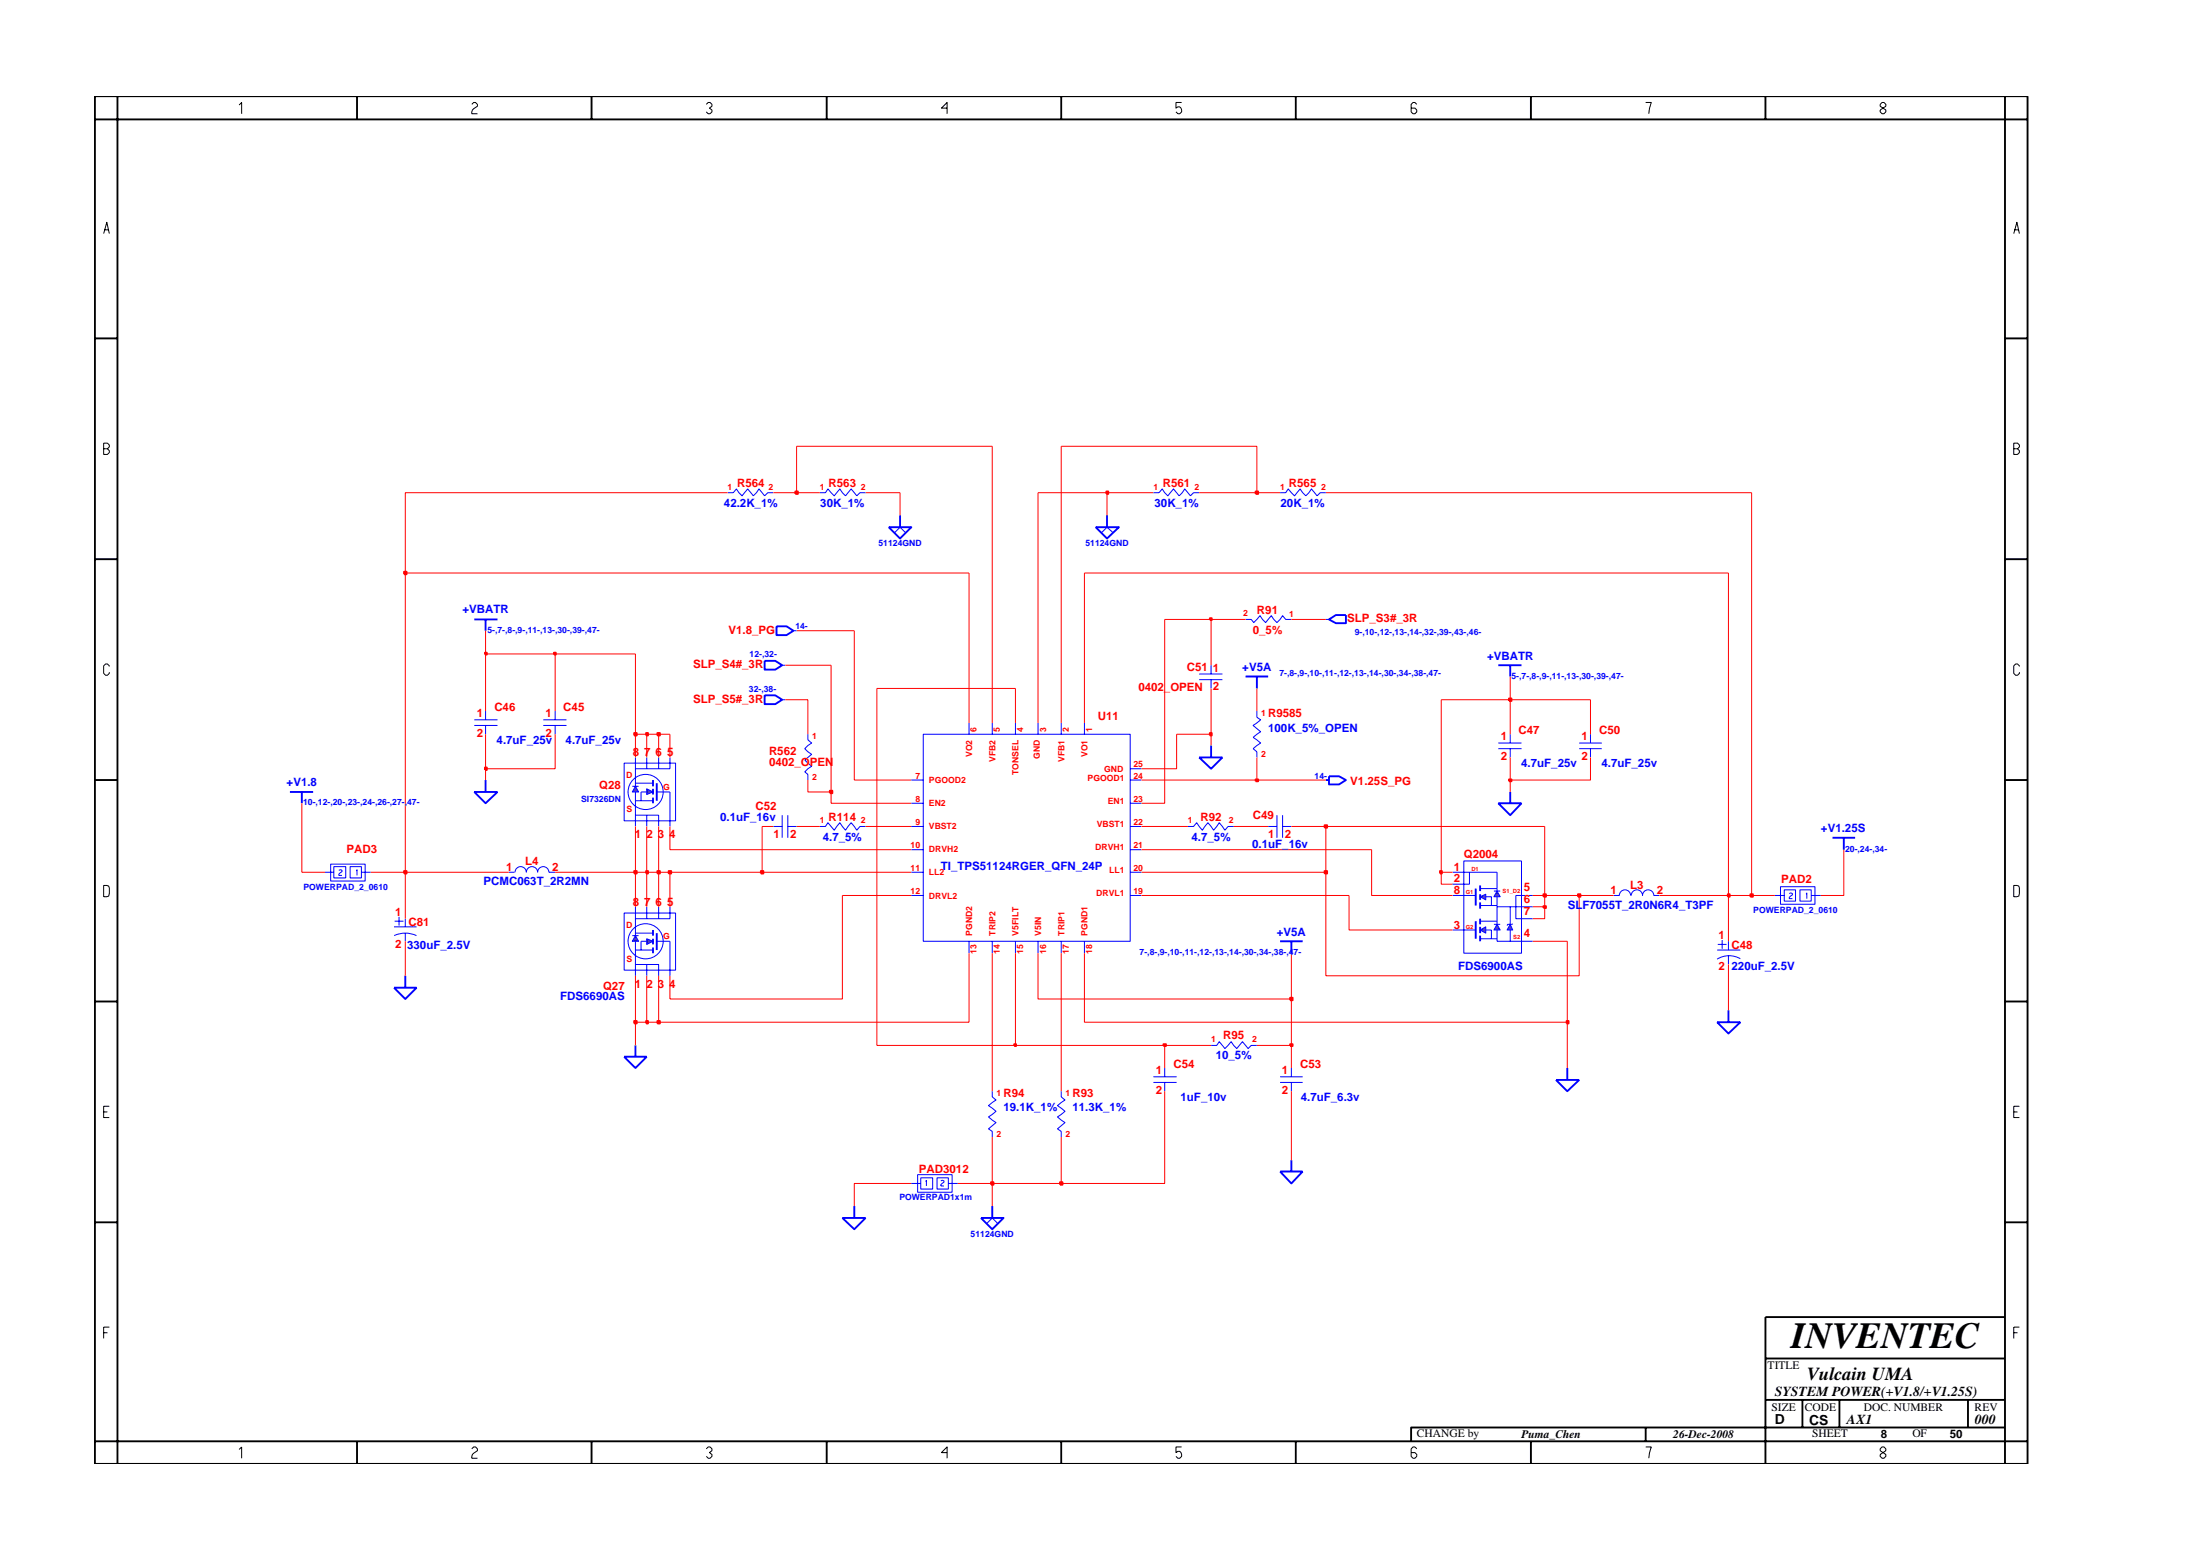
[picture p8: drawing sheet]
<svg xmlns="http://www.w3.org/2000/svg" width="297mm" height="210mm" viewBox="0 0 297 210" stroke-linecap="round" stroke-linejoin="round" font-family="sans-serif">
<g fill="none" stroke="#00f" stroke-width=".14">
<path d="M124.7 99.1h27.9v27.9h-27.9zM130.8 97.6v1.5M134 97.6v1.5M137.1 97.6v1.5M140.2 97.6v1.5M143.3 97.6v1.5M146.4 97.6v1.5M168.2 83.6h.7l.4 .4 .8-.9 .8 .9 .7-.9 .8 .9 .8-.9 .4 .5h.8M203.9 99.1v1.2M214.7 99.1v1.2M88.7 106.9h1.8M123 111.5h1.7"/>
<path d="M123 105.3h1.7M123 108.4h1.7M123 114.7h1.7M123 117.7h1.7M152.6 111.5h1.5M152.6 105.3h1.5M152.6 108.4h1.5M152.6 114.7h1.5M152.6 117.7h1.5M152.6 103.7h1.5M160.4 111.5h.7l.5-.5 .7 1 .8-1 .8 1 .7-1 .8 1 .4-.5h.8M202.3 100.3h3.1"/>
<path d="M202.3 101h3.1M203.9 101v1.2M213.2 100.3h3.1M213.2 101h3.1M214.7 101v1.2M123 120.8h1.7M130.8 127v1.6M134 127v1.6M137.1 127v1.6M140.2 127v1.6M143.3 127v1.6M146.4 127v1.6"/>
<path d="M152.6 120.8h1.5M217.9 120.8h.7a.76 .76 0 0 1 .8-.7 .76 .76 0 0 1 .8 .7M220.2 120.8a.76 .76 0 0 1 .8-.7 .76 .76 0 0 1 .8 .7 .76 .76 0 0 1 .7-.7 .76 .76 0 0 1 .8 .7h.8M134 147.3v.7l.5 .4-1 .8 1 .8-1 .7 1 .8-1 .8 .5 .4v.7M155.7 145.3h3.2M155.7 146.1h3.2M157.3 144.1v1.2M157.3 146.1v1.2M172.8 145.3h3.1M172.8 146.1h3.1M174.4 144.1v1.2M174.4 146.1v1.2"/>
</g>
<path d="M202.3 89.8h3.1M203.9 89.8v1.5M88.7 105.7v2.4M172.8 127h3.1M174.4 127v1.6M84.3 142.6h3l-1.5 1.5zM85.8 141.1v1.5M113.7 164.4h3.2l-1.6 1.5zM115.3 162.8v1.6" fill="none" stroke="#00f" stroke-width=".25"/>
<path d="M85.8 106.1l.4 .8h-.8z" fill="#3c3cc8"/>
<path d="M85.4 106.1h.8M85.8 106.1l.4 .8h-.8z" fill="none" stroke="#00f" stroke-width=".14"/>
<path d="M87.3 106.5l.9 .4-.9 .3z" fill="#3c3cc8"/>
<g fill="none" stroke="#00f" stroke-width=".14">
<path d="M110.7 66.5h.7l.4-.5 .8 .9 .8-.9 .8 .9 .7-.9 .8 .9 .4-.4h.8M120.8 71.9l.7-.8 .8 .8M148.7 71.9l.8-.8 .8 .8M155.7 66.5h.8l.4-.5 .8 .9 .7-.9 .8 .9 .8-.9 .7 .9 .4-.4h.8M73.3 97.1h3.2M73.3 97.9h3.2M75 96v1.1M75 97.9v1.2M105.6 89.8h.4M105.6 94.4h.4M107.1 85.1h.5M109.1 99.1v.8l.5 .4-.9 .7 .9 .8-.9 .8 .9 .8-.9 .8 .4 .3v.8"/>
<path d="M179 83.6h.4M43.9 117.7h1.2M44.6 116.6h4.7v2.3h-4.7zM45.1 117h1.6v1.5h-1.6zM45.7 117.5l.2-.1 .3 .1v.1l-.5 .4v.1h.5M47.3 117h1.5v1.5h-1.5zM48.1 117.5l.1-.1v.7M48.8 117.7h1.3M68.7 117.7h.8M69.5 117.7a.76 .76 0 0 1 .8-.7 .76 .76 0 0 1 .8 .7 .76 .76 0 0 1 .7-.7 .76 .76 0 0 1 .8 .7 .76 .76 0 0 1 .7-.7 .76 .76 0 0 1 .8 .7h.9M84.3 103h6.9v7.8h-6.9zM85.8 108.1h2.4"/>
<path d="M85.8 105.7h2.4M85.8 102.2v3.9M85.8 106.9v4.6M85.8 110h3.1v1.5M87.3 106.5l.9 .4-.9 .3zM87.3 106.9h-.7v1.2M87.3 102.2v1.5M87.3 110v1.5M88.9 102.2v1.5M90.5 102.2v1.5h-4.7M90.5 106.9v4.6M110.7 111.5h.7l.4-.5 .8 1 .8-1 .8 1 .7-1 .8 1 .4-.5h.8"/>
<path d="M53.2 125.1h3M53.2 126.3a3.6 3.6 0 0 1 3 0M53.3 124.3h1.2M53.9 123.7v1.2M54.7 124v1.1M54.7 125.9v1.1M88.7 127h1.8M123 159.7h1.3M123.9 158.5h4.7v2.4h-4.7zM124.3 158.9h1.6v1.6h-1.6zM125 159.5l.1-.2v.7M126.5 158.9h1.5v1.6h-1.5z"/>
<path d="M127 159.4l.2-.1 .3 .1v.1l-.5 .4v.1h.5M128 159.7h1.3M143.3 147.3v.7l.5 .4-1 .8 1 .8-1 .7 1 .8-1 .8 .5 .4v.7M163.5 141.1h.8l.3-.5 .8 .9 .8-.9 .8 .9 .8-.9 .7 .9 .4-.4h.8M133.2 165.1l.8-.7 .7 .7"/>
<circle cx="87.2" cy="106.9" r="2.37"/>
</g>
<g fill="none" stroke="#00f" stroke-width=".25">
<path d="M120 71.1h3l-1.5 1.6zM121.5 69.5v1.6M147.9 71.1h3.2l-1.6 1.6zM149.5 69.5v1.6M103.2 89.2h1.5l.9 .6-.9 .6h-1.5zM103.2 93.8h1.5l.9 .6-.9 .6h-1.5zM104.8 84.5h1.4l.9 .6-.9 .6h-1.4zM179.4 83.6l1-.6h1.3v1.1h-1.3zM39.1 106.9h3.2M40.8 106.9v1.5M64 106.9h3.2l-1.6 1.5zM65.6 105.3v1.6"/>
<path d="M88.2 105.3v.8M88.2 106.5v.7M88.2 107.6v.8M53.2 133.3h3l-1.5 1.5zM54.7 131.7v1.6M88.7 125.9v2.3M172.8 158.1h3.1l-1.5 1.6zM174.4 156.6v1.5M132.4 164.4h3.1l-1.5 1.5zM134 162.8v1.6"/>
</g>
<path d="M85.8 126.3l.4 .7h-.8z" fill="#3c3cc8"/>
<path d="M85.4 126.3h.8M85.8 126.3l.4 .7h-.8z" fill="none" stroke="#00f" stroke-width=".14"/>
<path d="M87.3 126.7l.9 .3-.9 .5z" fill="#3c3cc8"/>
<g fill="none" stroke="#00f" stroke-width=".14">
<path d="M64 97.1h3.2M64 97.9h3.2M65.6 96v1.1M65.6 97.9v1.2M84.3 123.2h6.9v7.7h-6.9zM85.8 128.2h2.4M85.8 125.9h2.4M85.8 122.4v3.9M85.8 127v4.7M85.8 130.2h3.1v1.5M87.3 126.7l.9 .3-.9 .5zM87.3 127h-.7v1.2"/>
<path d="M87.3 122.4v1.6M87.3 130.2v1.5M88.9 122.4v1.6M90.5 122.4v1.6h-4.7M90.5 127v4.7M231.8 128.2h3.2M231.9 127.5h1.2M232.5 126.9v1.1M233.4 127v1.2M233.4 129v1.2M235 129.4a3 3 0 0 0-3.2 0"/>
<circle cx="87.2" cy="127" r="2.37"/>
</g>
<path d="M64 83.6h3.2M65.6 83.6v1.5M161.9 102.2h3.1l-1.5 1.5zM163.5 100.6v1.6M199.2 119.9v2.3M202.3 108.4h3.1l-1.5 1.6zM203.9 106.9v1.5M247.4 113.1h3.1M248.9 113.1v1.6M88.2 125.5v.8M88.2 126.7v.8M88.2 127.9v.7" fill="none" stroke="#00f" stroke-width=".25"/>
<path d="M202.1 120.3l.5 .7h-.9z" fill="#3c3cc8"/>
<path d="M201.7 120.3h.9M202.1 120.3l.5 .7h-.9z" fill="none" stroke="#00f" stroke-width=".14"/>
<path d="M199.8 121l.8-.3v.7z" fill="#3c3cc8"/>
<path d="M199.8 119.9h2.3v.4M199.8 121l.8-.3v.7zM200.6 121h.8v1.2M202.1 121v1.2h-2.3" fill="none" stroke="#00f" stroke-width=".14"/>
<path d="M199.8 119.5v.8M199.8 120.7v.7M199.8 121.8v.8" fill="none" stroke="#00f" stroke-width=".25"/>
<path d="M203.9 124.7l.3 .8h-.7z" fill="#3c3cc8"/>
<path d="M202.1 117.7v2.2M203.9 124.7l.3 .8h-.7zM204.2 124.7h-.6l-.1 .2" fill="none" stroke="#00f" stroke-width=".14"/>
<path d="M199.2 124.3v2.4" fill="none" stroke="#00f" stroke-width=".25"/>
<path d="M202.1 124.7l.5 .8h-.9z" fill="#3c3cc8"/>
<path d="M201.7 124.7h.9M202.1 124.7l.5 .8h-.9z" fill="none" stroke="#00f" stroke-width=".14"/>
<path d="M199.8 125.5l.8-.4v.8z" fill="#3c3cc8"/>
<g fill="none" stroke="#00f" stroke-width=".14">
<path d="M98.2 66.5h.8l.4-.5 .8 .9 .8-.9 .7 .9 .8-.9 .7 .9 .5-.4h.7M172.8 66.5h.8l.3-.5 .9 .9 .7-.9 .8 .9 .8-.9 .7 .9 .5-.4h.7M161.9 91h3.1M161.9 91.7h3.1M163.5 89.8v1.2M163.5 91.7v1.2M169.7 96v.8l.5 .3-1 .8 1 .8-1 .8 1 .8-1 .7 .5 .5v.7M104.4 111.5h1.2M105.6 110v3.1M106.4 111.5h1.2M106.4 110v3.1M171.2 111.5h1.2"/>
<path d="M172.4 110v3.1M173.2 111.5h1.2M173.2 110v3.1M196.1 117.7h6M197.6 116.2h7.8v12.4h-7.8zM198.4 117.7v1.6h-2.3M240.4 119.7h4.7v2.3h-4.7zM196.1 125.5h3.1M196.1 120.8h3.1M199.8 125.5l.8-.4v.8zM199.8 126.7h2.3M199.8 124.3h2.3"/>
<path d="M200.6 125.5h.8v1.2M202.1 122.2v2.5M202.1 125.5v1.5h4.9M202.1 122.4h4.9M203.9 122.4v2.3M203.9 125.5v1.5M207 120.8h-2.3v3.2h2.3M239.6 120.8h1.3M240.9 120.1h1.5v1.5h-1.5zM241.6 120.6l.2-.1 .2 .1v.2l-.4 .3v.2h.4M243 120.1h1.5v1.5h-1.5zM243.9 120.7l.1-.2v.8"/>
<path d="M244.5 120.8h1.3"/>
</g>
<path d="M168.2 91.3h3M169.7 91.3v1.6M179 105.3h.4M179.4 104.8h1.4l.9 .5-.9 .6h-1.4zM199.8 124v.7M199.8 125.1v.8M199.8 126.3v.7M231.8 138h3.2l-1.6 1.5zM233.4 136.3v1.7M210.1 145.7h3.1l-1.6 1.6zM211.6 144.1v1.6" fill="none" stroke="#00f" stroke-width=".25"/>
<path d="M123 159.7h-7.7v3.1M129.3 159.7h4.7v3.1" fill="none" stroke="#f00" stroke-width=".14"/>
<path d="M133.8 159.5h.3v.4h-.3z" fill="#8e2323"/>
<path d="M133.8 159.5h.3v.4h-.3z" fill="none" stroke="#f00" stroke-width=".25"/>
<path d="M134 153.4v6.3h9.3" fill="none" stroke="#f00" stroke-width=".14"/>
<path d="M143.1 159.5h.4v.4h-.4z" fill="#8e2323"/>
<path d="M143.1 159.5h.4v.4h-.4z" fill="none" stroke="#f00" stroke-width=".25"/>
<path d="M118.4 92.9v48.2h18.7M85.8 138v3.1M134 128.6v18.7M143.3 128.6v18.7M211.6 138v6.1M157.3 147.3v12.4h-14v-6.3M157.3 141.1v3M174.4 141.1v3M174.4 147.3v9.3" fill="none" stroke="#f00" stroke-width=".14"/>
<path d="M136.9 140.9h.3v.3h-.3z" fill="#8e2323"/>
<path d="M136.9 140.9h.3v.3h-.3z" fill="none" stroke="#f00" stroke-width=".25"/>
<path d="M137.1 128.6v12.5h20.2" fill="none" stroke="#f00" stroke-width=".14"/>
<path d="M157.1 140.9h.3v.3h-.3z" fill="#8e2323"/>
<path d="M157.1 140.9h.3v.3h-.3z" fill="none" stroke="#f00" stroke-width=".25"/>
<path d="M157.3 141.1h6.2M169.7 141.1h4.7" fill="none" stroke="#f00" stroke-width=".14"/>
<path d="M174.2 140.9h.3v.3h-.3z" fill="#8e2323"/>
<path d="M174.2 140.9h.3v.3h-.3z" fill="none" stroke="#f00" stroke-width=".25"/>
<path d="M174.4 134.8v6.3" fill="none" stroke="#f00" stroke-width=".14"/>
<path d="M85.6 137.8h.4v.3h-.4z" fill="#8e2323"/>
<path d="M85.6 137.8h.4v.3h-.4z" fill="none" stroke="#f00" stroke-width=".25"/>
<path d="M85.8 131.7v6.3h1.5" fill="none" stroke="#f00" stroke-width=".14"/>
<path d="M87.2 137.8h.3v.3h-.3z" fill="#8e2323"/>
<path d="M87.2 137.8h.3v.3h-.3z" fill="none" stroke="#f00" stroke-width=".25"/>
<path d="M87.3 131.7v6.3h1.6" fill="none" stroke="#f00" stroke-width=".14"/>
<path d="M88.8 137.8h.3v.3h-.3z" fill="#8e2323"/>
<path d="M88.8 137.8h.3v.3h-.3z" fill="none" stroke="#f00" stroke-width=".25"/>
<path d="M130.8 128.6v9.4h-41.9v-6.3M146.4 128.6v9.4h65.2" fill="none" stroke="#f00" stroke-width=".14"/>
<path d="M211.5 137.8h.3v.3h-.3z" fill="#8e2323"/>
<path d="M211.5 137.8h.3v.3h-.3z" fill="none" stroke="#f00" stroke-width=".25"/>
<path d="M113.7 120.8v14h-23.2v-3.1M140.2 128.6v6.2h34.2M211.6 127v11M233.4 130.2v6.1" fill="none" stroke="#f00" stroke-width=".14"/>
<path d="M174.2 134.6h.3v.4h-.3z" fill="#8e2323"/>
<path d="M174.2 134.6h.3v.4h-.3z" fill="none" stroke="#f00" stroke-width=".25"/>
<path d="M54.7 117.7v6.3M85.8 117.7v4.7M87.3 117.7v4.7M88.9 117.7v4.7M90.5 117.7v4.7M179 117.7v14h34.2v-10.9M54.7 127v4.7M174.4 128.6v6.2M182.1 120.8v4.7h14M207 122.4h1.6v1.6h-1.6M207 127h4.6M233.4 120.8v6.2" fill="none" stroke="#f00" stroke-width=".14"/>
<path d="M208.4 122.3h.3v.2h-.3z" fill="#8e2323"/>
<path d="M208.4 122.3h.3v.2h-.3z" fill="none" stroke="#f00" stroke-width=".25"/>
<path d="M185.2 114.7v6.1h10.9M113.7 120.8h9.3M154.1 120.8h28M207 120.8h1.6v1.6" fill="none" stroke="#f00" stroke-width=".14"/>
<path d="M208.4 120.7h.3v.3h-.3z" fill="#8e2323"/>
<path d="M208.4 120.7h.3v.3h-.3z" fill="none" stroke="#f00" stroke-width=".25"/>
<path d="M208.6 111.5v9.3h4.6" fill="none" stroke="#f00" stroke-width=".14"/>
<path d="M213 120.7h.4v.3h-.4z" fill="#8e2323"/>
<path d="M213 120.7h.4v.3h-.4z" fill="none" stroke="#f00" stroke-width=".25"/>
<path d="M213.2 120.8h4.7M224.1 120.8h9.3" fill="none" stroke="#f00" stroke-width=".14"/>
<path d="M233.3 120.7h.2v.3h-.2z" fill="#8e2323"/>
<path d="M233.3 120.7h.2v.3h-.2z" fill="none" stroke="#f00" stroke-width=".25"/>
<path d="M233.4 77.3v43.5h3.1" fill="none" stroke="#f00" stroke-width=".14"/>
<path d="M236.3 120.7h.4v.3h-.4z" fill="#8e2323"/>
<path d="M236.3 120.7h.4v.3h-.4z" fill="none" stroke="#f00" stroke-width=".25"/>
<path d="M236.5 66.5v54.3h3.1M40.8 108.4v9.3h3.1M50.1 117.7h4.6M194.6 117.7v1.6h1.5M248.9 114.7v6.1h-3.1" fill="none" stroke="#f00" stroke-width=".14"/>
<path d="M54.6 117.5h.3v.4h-.3z" fill="#8e2323"/>
<path d="M54.6 117.5h.3v.4h-.3z" fill="none" stroke="#f00" stroke-width=".25"/>
<path d="M54.7 77.3v40.4h14M75 117.7h10.8" fill="none" stroke="#f00" stroke-width=".14"/>
<path d="M85.6 117.5h.4v.4h-.4z" fill="#8e2323"/>
<path d="M85.6 117.5h.4v.4h-.4z" fill="none" stroke="#f00" stroke-width=".25"/>
<path d="M85.8 111.5v6.2h1.5" fill="none" stroke="#f00" stroke-width=".14"/>
<path d="M87.2 117.5h.3v.4h-.3z" fill="#8e2323"/>
<path d="M87.2 117.5h.3v.4h-.3z" fill="none" stroke="#f00" stroke-width=".25"/>
<path d="M87.3 111.5v6.2h1.6" fill="none" stroke="#f00" stroke-width=".14"/>
<path d="M88.8 117.5h.3v.4h-.3z" fill="#8e2323"/>
<path d="M88.8 117.5h.3v.4h-.3z" fill="none" stroke="#f00" stroke-width=".25"/>
<path d="M88.9 111.5v6.2h1.6" fill="none" stroke="#f00" stroke-width=".14"/>
<path d="M90.3 117.5h.3v.4h-.3z" fill="#8e2323"/>
<path d="M90.3 117.5h.3v.4h-.3z" fill="none" stroke="#f00" stroke-width=".25"/>
<path d="M90.5 117.7h12.4" fill="none" stroke="#f00" stroke-width=".14"/>
<path d="M102.7 117.5h.4v.4h-.4z" fill="#8e2323"/>
<path d="M102.7 117.5h.4v.4h-.4z" fill="none" stroke="#f00" stroke-width=".25"/>
<path d="M102.9 111.5v6.2h20.1M154.1 117.7h24.9" fill="none" stroke="#f00" stroke-width=".14"/>
<path d="M178.8 117.5h.4v.4h-.4z" fill="#8e2323"/>
<path d="M178.8 117.5h.4v.4h-.4z" fill="none" stroke="#f00" stroke-width=".25"/>
<path d="M179 111.5v6.2" fill="none" stroke="#f00" stroke-width=".14"/>
<path d="M194.4 117.5h.3v.4h-.3z" fill="#8e2323"/>
<path d="M194.4 117.5h.3v.4h-.3z" fill="none" stroke="#f00" stroke-width=".25"/>
<path d="M194.6 94.4v23.3h1.5M90.5 111.5v3.2h32.5M102.9 111.5h1.5M107.6 111.5h3.1M116.9 111.5h6.1M154.1 114.7h31.1M154.1 111.5h6.3M166.6 111.5h4.6M174.4 111.5h4.6" fill="none" stroke="#f00" stroke-width=".14"/>
<path d="M178.8 111.4h.4v.3h-.4z" fill="#8e2323"/>
<path d="M178.8 111.4h.4v.3h-.4z" fill="none" stroke="#f00" stroke-width=".25"/>
<path d="M157.3 83.6v24.8h-3.2M109.1 105.3v1.6h3.1v1.5h10.8M179 111.5h29.6" fill="none" stroke="#f00" stroke-width=".14"/>
<path d="M112 106.7h.4v.3h-.4z" fill="#8e2323"/>
<path d="M112 106.7h.4v.3h-.4z" fill="none" stroke="#f00" stroke-width=".25"/>
<path d="M112.2 89.8v17.1M115.3 85.1v20.2h7.7M65.6 103.7v1.6M154.1 105.3h15.6M203.9 105.3v1.6" fill="none" stroke="#f00" stroke-width=".14"/>
<path d="M169.5 105.2h.4v.2h-.4z" fill="#8e2323"/>
<path d="M169.5 105.2h.4v.2h-.4z" fill="none" stroke="#f00" stroke-width=".25"/>
<path d="M169.7 102.2v3.1h9.3" fill="none" stroke="#f00" stroke-width=".14"/>
<path d="M203.7 105.2h.4v.2h-.4z" fill="#8e2323"/>
<path d="M203.7 105.2h.4v.2h-.4z" fill="none" stroke="#f00" stroke-width=".25"/>
<path d="M203.9 102.2v3.1h10.8v-3.1" fill="none" stroke="#f00" stroke-width=".14"/>
<path d="M65.5 103.6h.2v.3h-.2z" fill="#8e2323"/>
<path d="M65.5 103.6h.2v.3h-.2z" fill="none" stroke="#f00" stroke-width=".25"/>
<path d="M65.6 99.1v4.6h9.4v-4.6M85.8 99.1v3.1M87.3 99.1v3.1M88.9 99.1v3.1M90.5 99.1v3.1M158.9 99.1v4.6h-4.8M163.5 99.1v1.5" fill="none" stroke="#f00" stroke-width=".14"/>
<path d="M85.6 98.9h.4v.4h-.4z" fill="#8e2323"/>
<path d="M85.6 98.9h.4v.4h-.4z" fill="none" stroke="#f00" stroke-width=".25"/>
<path d="M85.8 88.3v10.8h1.5" fill="none" stroke="#f00" stroke-width=".14"/>
<path d="M87.2 98.9h.3v.4h-.3z" fill="#8e2323"/>
<path d="M87.2 98.9h.3v.4h-.3z" fill="none" stroke="#f00" stroke-width=".25"/>
<path d="M87.3 99.1h1.6" fill="none" stroke="#f00" stroke-width=".14"/>
<path d="M88.8 98.9h.3v.4h-.3z" fill="#8e2323"/>
<path d="M88.8 98.9h.3v.4h-.3z" fill="none" stroke="#f00" stroke-width=".25"/>
<path d="M88.9 99.1h1.6M109.1 96v3.1M158.9 99.1h4.6" fill="none" stroke="#f00" stroke-width=".14"/>
<path d="M163.4 98.9h.2v.4h-.2z" fill="#8e2323"/>
<path d="M163.4 98.9h.2v.4h-.2z" fill="none" stroke="#f00" stroke-width=".25"/>
<g fill="none" stroke="#f00" stroke-width=".14">
<path d="M130.8 77.3v20.3M134 60.2v37.4M140.2 66.5v31.1M143.3 60.2v37.4M146.4 77.3v20.3M65.6 88.3v7.7M75 88.3v7.7M106 94.4h3.1v1.6M137.1 92.9v4.7M163.5 92.9v6.2M169.7 92.9v3.1M194.6 94.4h9.3v4.7"/>
<path d="M214.7 94.4v4.7"/>
</g>
<path d="M203.7 94.3h.4v.3h-.4z" fill="#8e2323"/>
<path d="M203.7 94.3h.4v.3h-.4z" fill="none" stroke="#f00" stroke-width=".25"/>
<path d="M106 89.8h6.2M118.4 92.9h18.7M163.5 83.6v6.2M203.9 91.3v3.1h10.8" fill="none" stroke="#f00" stroke-width=".14"/>
<path d="M65.5 88.1h.2v.2h-.2z" fill="#8e2323"/>
<path d="M65.5 88.1h.2v.2h-.2z" fill="none" stroke="#f00" stroke-width=".25"/>
<path d="M65.6 85.1v3.2h9.4" fill="none" stroke="#f00" stroke-width=".14"/>
<path d="M74.8 88.1h.2v.2h-.2z" fill="#8e2323"/>
<path d="M74.8 88.1h.2v.2h-.2z" fill="none" stroke="#f00" stroke-width=".25"/>
<path d="M75 88.3h10.8M107.6 85.1h7.7M157.3 83.6h6.2" fill="none" stroke="#f00" stroke-width=".14"/>
<path d="M163.4 83.4h.2v.3h-.2z" fill="#8e2323"/>
<path d="M163.4 83.4h.2v.3h-.2z" fill="none" stroke="#f00" stroke-width=".25"/>
<path d="M163.5 83.6h4.7M174.4 83.6h4.6" fill="none" stroke="#f00" stroke-width=".14"/>
<path d="M54.6 77.2h.3v.3h-.3z" fill="#8e2323"/>
<path d="M54.6 77.2h.3v.3h-.3z" fill="none" stroke="#f00" stroke-width=".25"/>
<path d="M98.2 66.5h-43.5v10.8h76.1M104.4 66.5h3.2M121.5 66.5v3M146.4 77.3h87M149.5 66.5v3" fill="none" stroke="#f00" stroke-width=".14"/>
<path d="M107.4 66.3h.3v.4h-.3z" fill="#8e2323"/>
<path d="M107.4 66.3h.3v.4h-.3z" fill="none" stroke="#f00" stroke-width=".25"/>
<path d="M107.6 60.2v6.3h3.1M116.9 66.5h4.6M140.2 66.5h9.3" fill="none" stroke="#f00" stroke-width=".14"/>
<path d="M149.4 66.3h.2v.4h-.2z" fill="#8e2323"/>
<path d="M149.4 66.3h.2v.4h-.2z" fill="none" stroke="#f00" stroke-width=".25"/>
<path d="M149.5 66.5h6.2M161.9 66.5h7.8" fill="none" stroke="#f00" stroke-width=".14"/>
<path d="M169.5 66.3h.4v.4h-.4z" fill="#8e2323"/>
<path d="M169.5 66.3h.4v.4h-.4z" fill="none" stroke="#f00" stroke-width=".25"/>
<path d="M107.6 60.2h26.4M143.3 60.2h26.4v6.3h3.1M179 66.5h57.5" fill="none" stroke="#f00" stroke-width=".14"/>
<g fill="none" stroke="#000" stroke-width=".25">
<path d="M12.8 13h261v184.6h-261zM12.8 16.1h261M15.9 13v184.6M48.2 13v3.1M79.9 13v3.1M111.6 13v3.1M143.3 13v3.1M174.9 13v3.1M206.7 13v3.1M238.4 13v3.1M270.7 13v184.6M12.8 45.7h3.1"/>
<path d="M270.7 45.7h3.1M12.8 75.5h3.1M270.7 75.5h3.1M12.8 105.3h3.1M270.7 105.3h3.1M12.8 135.2h3.1M270.7 135.2h3.1M12.8 165h3.1M270.7 177.7h-32.3v19.9M270.7 165h3.1M12.8 194.5h261M48.2 194.5v3.1"/>
<path d="M79.9 194.5v3.1M111.6 194.5v3.1M143.3 194.5v3.1M174.9 194.5v3.1M206.7 194.5v3.1M222.2 192.6v1.9M238.4 183.3h32.3M238.4 188.9h32.3M243.4 188.9v3.7M248.4 188.9v3.7M265.7 188.9v3.7M270.7 192.6h-80.2v1.9"/>
</g>
<g fill="none" stroke="#000" stroke-width=".14">
<path d="M32.3 14.2l.3-.4v1.6M63.7 14.1l.3-.3h.2l.3 .3v.2l-.5 .4-.3 .4v.3h.8M95.4 14.1l.2-.3h.3l.2 .3v.2l-.3 .3 .3 .2v.3l-.2 .3h-.3l-.2-.3M127.9 14.6h-.8l.8-.8v1.6M159.5 13.8h-.7v.8l.2-.2a.5 .5 0 0 1 .5 .7l-.2 .3h-.3l-.2-.3M191.3 14.1l-.3-.3h-.2l-.3 .3v1l.3 .3h.2l.3-.3v-.3l-.3-.2h-.5M222.2 13.8h.8l-.4 1.6M253.9 14.1l.2-.3h.3l.2 .3v.2l-.7 .5v.3l.2 .3h.3l.2-.3v-.3l-.7-.5zM14 31.5l.4-1.5 .4 1.5M14.1 31h.6M271.9 31.5l.4-1.5 .4 1.5M272 31h.6"/>
<path d="M14 59.8h.5l.3 .3v.2l-.3 .3 .3 .2v.3l-.3 .2h-.5zM271.9 59.8h.5l.3 .3v.2l-.3 .3 .3 .2v.3l-.3 .2h-.5zM14 60.6h.5M271.9 60.6h.5M14.8 89.9l-.3-.3h-.2l-.3 .3v1l.3 .2h.2l.3-.2v-.2M272.7 89.9l-.3-.3h-.3l-.2 .3v1l.2 .2h.3l.3-.2v-.2M14 119.5l.7 .1 .1 .2-.1 1.1-.7 .1zM271.9 119.5l.7 .1 .1 .2-.1 1.1-.7 .1zM14 150.1h.5M14.8 149.3h-.8v1.5h.8M271.9 150.1h.5M272.7 149.3h-.8v1.5h.8"/>
<path d="M14 179.9h.5M14.8 179.1h-.8v1.5M271.9 179.9h.5M272.7 179.1h-.8v1.5M32.3 195.6l.3-.3v1.5M63.7 195.5l.3-.2h.2l.3 .2v.3l-.7 .5-.1 .2v.3h.8M95.4 195.5l.2-.2h.3l.2 .2v.3l-.3 .2 .3 .3v.2l-.2 .3h-.3l-.2-.3M127.9 196h-.8l.8-.7v1.5M159.5 195.3h-.7v.7l.2-.1a.5 .5 0 0 1 .5 .6l-.2 .3h-.3l-.2-.3M191.3 195.5l-.3-.2h-.2l-.3 .2v1l.3 .3h.2l.3-.3v-.2l-.3-.3h-.5M222.2 195.3h.8l-.4 1.5M254.1 195.3l-.2 .2v.3l.7 .5v.2l-.2 .3h-.3l-.2-.3v-.2l.7-.5v-.3l-.2-.2z"/>
</g>
<text font-size="5" x="241.8" y="182">INVENTEC</text>
<text font-size="2.5" x="244" y="186.3">Vulcain UMA</text>
<g font-size="1.9">
<text x="239.6" y="188.3">SYSTEM POWER(+V1.8/+V1.25S)</text>
<text x="239.6" y="192.2">D</text>
<text x="244.3" y="192.3">CS</text>
<text x="249.4" y="192.2">AX1</text>
<text x="266.6" y="192.2">000</text>
</g>
<g font-size="1.6" fill="#f00">
<text x="99.5" y="65.7">R564</text>
<text x="111.9" y="65.7">R563</text>
<text x="157" y="65.7">R561</text>
<text x="174" y="65.7">R565</text>
<text x="169.7" y="82.8">R91</text>
<text x="181.9" y="83.9">SLP_S3#_3R</text>
<text x="98.4" y="85.5">V1.8_PG</text>
<text x="169.2" y="85.5">0_5%</text>
<text x="93.6" y="94.8">SLP_S5#_3R</text>
<text x="93.6" y="90.2">SLP_S4#_3R</text>
<text x="153.7" y="93.2">0402_OPEN</text>
<text x="160.2" y="90.5">C51</text>
<text x="163.8" y="90.7">1</text>
<text x="163.8" y="93.1">2</text>
<text x="64.4" y="96.8">1</text>
<text x="64.4" y="99.5">2</text>
<text x="66.7" y="96">C46</text>
<text x="73.7" y="96.8">1</text>
<text x="73.7" y="99.5">2</text>
<text x="76.1" y="96">C45</text>
<text x="103.8" y="101.9">R562</text>
<text x="148.2" y="97.1">U11</text>
<text x="171.2" y="96.8">R9585</text>
<text x="202.6" y="99.9">1</text>
<text x="205" y="99.1">C47</text>
<text x="213.5" y="99.9">1</text>
<text x="215.9" y="99.1">C50</text>
<text x="80.9" y="106.5">Q28</text>
<text x="85.4" y="102.1">8</text>
<text x="87" y="102.1">7 6 5</text>
<text x="103.8" y="103.4">0402_OPEN</text>
<text x="182.3" y="105.9">V1.25S_PG</text>
<text x="202.6" y="102.6">2</text>
<text x="213.5" y="102.6">2</text>
<text x="85.7" y="113.1">1 2 3</text>
<text x="90.4" y="113.1">4</text>
<text x="102" y="109.3">C52</text>
<text x="104.4" y="113.1">1</text>
<text x="106.7" y="113.1">2</text>
<text x="111.9" y="110.8">R114</text>
<text x="162.1" y="110.8">R92</text>
<text x="169.1" y="110.6">C49</text>
<text x="171.2" y="113.1">1</text>
<text x="173.5" y="113.1">2</text>
<text x="46.8" y="115.1">PAD3</text>
<text x="68.4" y="117.5">1</text>
<text x="70.9" y="116.8">L4</text>
<text x="74.5" y="117.5">2</text>
<text x="196.3" y="117.5">1</text>
<text x="196.3" y="119.1">2</text>
<text x="197.6" y="115.8">Q2004</text>
<text x="220.1" y="119.9">L3</text>
<text x="240.5" y="119.2">PAD2</text>
<text x="53.4" y="123.6">1</text>
<text x="55.1" y="124.9">C81</text>
<text x="85.4" y="122.2">8 7 6 5</text>
<text x="196.3" y="125.3">3</text>
<text x="196.3" y="120.7">8</text>
<text x="205.8" y="120.2">5</text>
<text x="205.8" y="121.8">6</text>
<text x="205.8" y="123.5">7</text>
<text x="217.5" y="120.7">1</text>
<text x="223.7" y="120.7">2</text>
<text x="53.4" y="127.9">2</text>
<text x="205.8" y="126.5">4</text>
<text x="232" y="126.7">1</text>
<text x="232" y="130.9">2</text>
<text x="233.8" y="128">C48</text>
<text x="81.4" y="133.5">Q27</text>
<text x="85.7" y="133.3">1</text>
<text x="87.3" y="133.3">2 3</text>
<text x="90.4" y="133.3">4</text>
<text x="165.1" y="140.2">R95</text>
<text x="135.5" y="148">R94</text>
<text x="144.8" y="148">R93</text>
<text x="156.1" y="144.9">1</text>
<text x="156.1" y="147.7">2</text>
<text x="158.4" y="144.1">C54</text>
<text x="173.1" y="144.9">1</text>
<text x="173.1" y="147.7">2</text>
<text x="175.5" y="144.1">C53</text>
<text x="124.1" y="158.3">PAD3012</text>
</g>
<g font-size="1.6" fill="#00f">
<text x="97.7" y="68.4">42.2K_1%</text>
<text x="110.8" y="68.4">30K_1%</text>
<text x="155.9" y="68.4">30K_1%</text>
<text x="172.9" y="68.4">20K_1%</text>
<text x="62.4" y="82.7">+VBATR</text>
<text x="200.8" y="89">+VBATR</text>
<text x="167.7" y="90.5">+V5A</text>
<text x="67.1" y="100.4">4.7uF_25v</text>
<text x="76.4" y="100.4">4.7uF_25v</text>
<text x="171.2" y="98.7">100K_5%_OPEN</text>
<text x="38.7" y="106.1">+V1.8</text>
<text x="205.4" y="103.6">4.7uF_25v</text>
<text x="216.2" y="103.6">4.7uF_25v</text>
<text x="97.2" y="110.8">0.1uF_16v</text>
<text x="111.1" y="113.5">4.7_5%</text>
<text x="160.9" y="113.5">4.7_5%</text>
<text x="245.9" y="112.3">+V1.25S</text>
<text x="65.3" y="119.5">PCMC063T_2R2MN</text>
<text x="127" y="117.4">TI_TPS51124RGER_QFN_24P</text>
<text x="169.1" y="114.4">0.1uF_16v</text>
<text x="211.7" y="122.6">SLF7055T_2R0N6R4_T3PF</text>
<text x="55" y="128">330uF_2.5V</text>
<text x="172.4" y="126.3">+V5A</text>
<text x="196.9" y="130.9">FDS6900AS</text>
<text x="233.8" y="130.8">220uF_2.5V</text>
<text x="75.6" y="135">FDS6690AS</text>
<text x="164.1" y="142.9">10_5%</text>
<text x="135.5" y="150">19.1K_1%</text>
<text x="144.8" y="150">11.3K_1%</text>
<text x="159.4" y="148.6">1uF_10v</text>
<text x="175.6" y="148.6">4.7uF_6.3v</text>
</g>
<g font-size="1.6">
<text x="238.7" y="184.8">TITLE</text>
<text x="239.2" y="190.4">SIZE</text>
<text x="243.7" y="190.4">CODE</text>
<text x="251.6" y="190.4">DOC. NUMBER</text>
<text x="266.6" y="190.4">REV</text>
<text x="191.3" y="193.9">CHANGE by</text>
<text x="205.4" y="194.1">Puma_Chen</text>
<text x="225.9" y="194.1">26-Dec-2008</text>
<text x="244.7" y="193.9">SHEET</text>
<text x="253.9" y="194.1">8</text>
<text x="258.2" y="193.9">OF</text>
<text x="263.3" y="194.1">50</text>
</g>
<g font-size="1.2" fill="#f00">
<text x="98.2" y="66.1">1</text>
<text x="103.8" y="66.1">2</text>
<text x="110.7" y="66.1">1</text>
<text x="116.2" y="66.1">2</text>
<text x="155.7" y="66.1">1</text>
<text x="161.3" y="66.1">2</text>
<text x="172.8" y="66.1">1</text>
<text x="178.4" y="66.1">2</text>
<text x="167.9" y="83.2">2</text>
<text x="174" y="83.3">1</text>
<text x="109.7" y="99.8">1</text>
<text x="131.9" y="98.7" transform="rotate(-90 131.9 98.7)">6</text>
<text x="135" y="98.7" transform="rotate(-90 135 98.7)">5</text>
<text x="138.1" y="98.7" transform="rotate(-90 138.1 98.7)">4</text>
<text x="141.3" y="98.7" transform="rotate(-90 141.3 98.7)">3</text>
<text x="144.3" y="98.7" transform="rotate(-90 144.3 98.7)">2</text>
<text x="147.4" y="98.7" transform="rotate(-90 147.4 98.7)">1</text>
<text x="170.3" y="96.7">1</text>
<text x="84.5" y="104.9">D</text>
<text x="89.5" y="106.6">G</text>
<text x="109.7" y="105.3">2</text>
<text x="123.6" y="105.1">7</text>
<text x="125.4" y="105.7">PGOOD2</text>
<text x="131.3" y="102.2" transform="rotate(-90 131.3 102.2)">VO2</text>
<text x="134.4" y="102.8" transform="rotate(-90 134.4 102.8)">VFB2</text>
<text x="137.5" y="104.6" transform="rotate(-90 137.5 104.6)">TONSEL</text>
<text x="140.4" y="102.4" transform="rotate(-90 140.4 102.4)">GND</text>
<text x="143.7" y="102.8" transform="rotate(-90 143.7 102.8)">VFB1</text>
<text x="146.8" y="102.2" transform="rotate(-90 146.8 102.2)">VO1</text>
<text x="146.8" y="105.4">PGOOD1</text>
<text x="149.1" y="104.2">GND</text>
<text x="153" y="105.1">24</text>
<text x="153" y="103.6">25</text>
<text x="170.3" y="102.2">2</text>
<text x="84.6" y="109.6">S</text>
<text x="110.7" y="111.1">1</text>
<text x="116.2" y="111.1">2</text>
<text x="123.6" y="108.2">8</text>
<text x="123.6" y="111.4">9</text>
<text x="125.4" y="108.8">EN2</text>
<text x="125.4" y="111.9">VBST2</text>
<text x="148.1" y="111.6">VBST1</text>
<text x="149.6" y="108.5">EN1</text>
<text x="153" y="108.2">23</text>
<text x="153" y="111.4">22</text>
<text x="160.4" y="111.1">1</text>
<text x="165.9" y="111.1">2</text>
<text x="122.9" y="114.4">10</text>
<text x="122.9" y="117.5">11</text>
<text x="125.4" y="115">DRVH2</text>
<text x="125.4" y="118.1">LL2</text>
<text x="147.9" y="114.7">DRVH1</text>
<text x="149.8" y="117.8">LL1</text>
<text x="153" y="114.4">21</text>
<text x="153" y="117.5">20</text>
<text x="84.5" y="125.2">D</text>
<text x="122.9" y="120.7">12</text>
<text x="125.4" y="121.3">DRVL2</text>
<text x="148" y="121">DRVL1</text>
<text x="153" y="120.7">19</text>
<text x="84.6" y="129.8">S</text>
<text x="89.5" y="126.7">G</text>
<text x="131.3" y="126.3" transform="rotate(-90 131.3 126.3)">PGND2</text>
<text x="131.9" y="128.7" transform="rotate(-90 131.9 128.7)">13</text>
<text x="134.4" y="126.3" transform="rotate(-90 134.4 126.3)">TRIP2</text>
<text x="135" y="128.7" transform="rotate(-90 135 128.7)">14</text>
<text x="137.5" y="126.3" transform="rotate(-90 137.5 126.3)">V5FILT</text>
<text x="138.1" y="128.7" transform="rotate(-90 138.1 128.7)">15</text>
<text x="140.6" y="126.3" transform="rotate(-90 140.6 126.3)">V5IN</text>
<text x="141.3" y="128.7" transform="rotate(-90 141.3 128.7)">16</text>
<text x="143.7" y="126.3" transform="rotate(-90 143.7 126.3)">TRIP1</text>
<text x="144.3" y="128.7" transform="rotate(-90 144.3 128.7)">17</text>
<text x="146.8" y="126.3" transform="rotate(-90 146.8 126.3)">PGND1</text>
<text x="147.4" y="128.7" transform="rotate(-90 147.4 128.7)">18</text>
<text x="163.5" y="140.7">1</text>
<text x="169.1" y="140.7">2</text>
<text x="134.6" y="148">1</text>
<text x="143.9" y="148">1</text>
<text x="134.6" y="153.4">2</text>
<text x="143.9" y="153.4">2</text>
</g>
<g font-size="1.2" fill="#00f">
<text x="118.6" y="73.7">51124GND</text>
<text x="146.6" y="73.7">51124GND</text>
<text x="65.8" y="85.4">5-,7-,8-,9-,11-,13-,30-,39-,47-</text>
<text x="101.2" y="88.7">12-,32-</text>
<text x="107.4" y="84.9">14-</text>
<text x="182.9" y="85.7">9-,10-,12-,13-,14-,32-,39-,43-,46-</text>
<text x="101.1" y="93.4">32-,38-</text>
<text x="172.7" y="91.2">7-,8-,9-,10-,11-,12-,13-,14-,30-,34-,38-,47-</text>
<text x="204.1" y="91.6">5-,7-,8-,9-,11-,13-,30-,39-,47-</text>
<text x="177.5" y="105.1">14-</text>
<text x="40.9" y="108.7">10-,12-,20-,23-,24-,26-,27-,47-</text>
<text x="78.5" y="108.2">SI7326DN</text>
<text x="249.1" y="115">20-,24-,34-</text>
<text x="41" y="120.1">POWERPAD_2_0610</text>
<text x="236.7" y="123.2">POWERPAD_2_0610</text>
<text x="153.9" y="128.8">7-,8-,9-,10-,11-,12-,13-,14-,30-,34-,38-,47-</text>
<text x="121.4" y="162">POWERPAD1x1m</text>
<text x="131.1" y="166.9">51124GND</text>
</g>
<g font-size=".8" fill="#f00">
<text x="198.7" y="117.5">D1</text>
<text x="197.9" y="125.3">G2</text>
<text x="197.9" y="120.7">G1</text>
<text x="202.9" y="120.5">S1_D2</text>
<text x="204.3" y="126.7">S2</text>
</g>
</svg>
